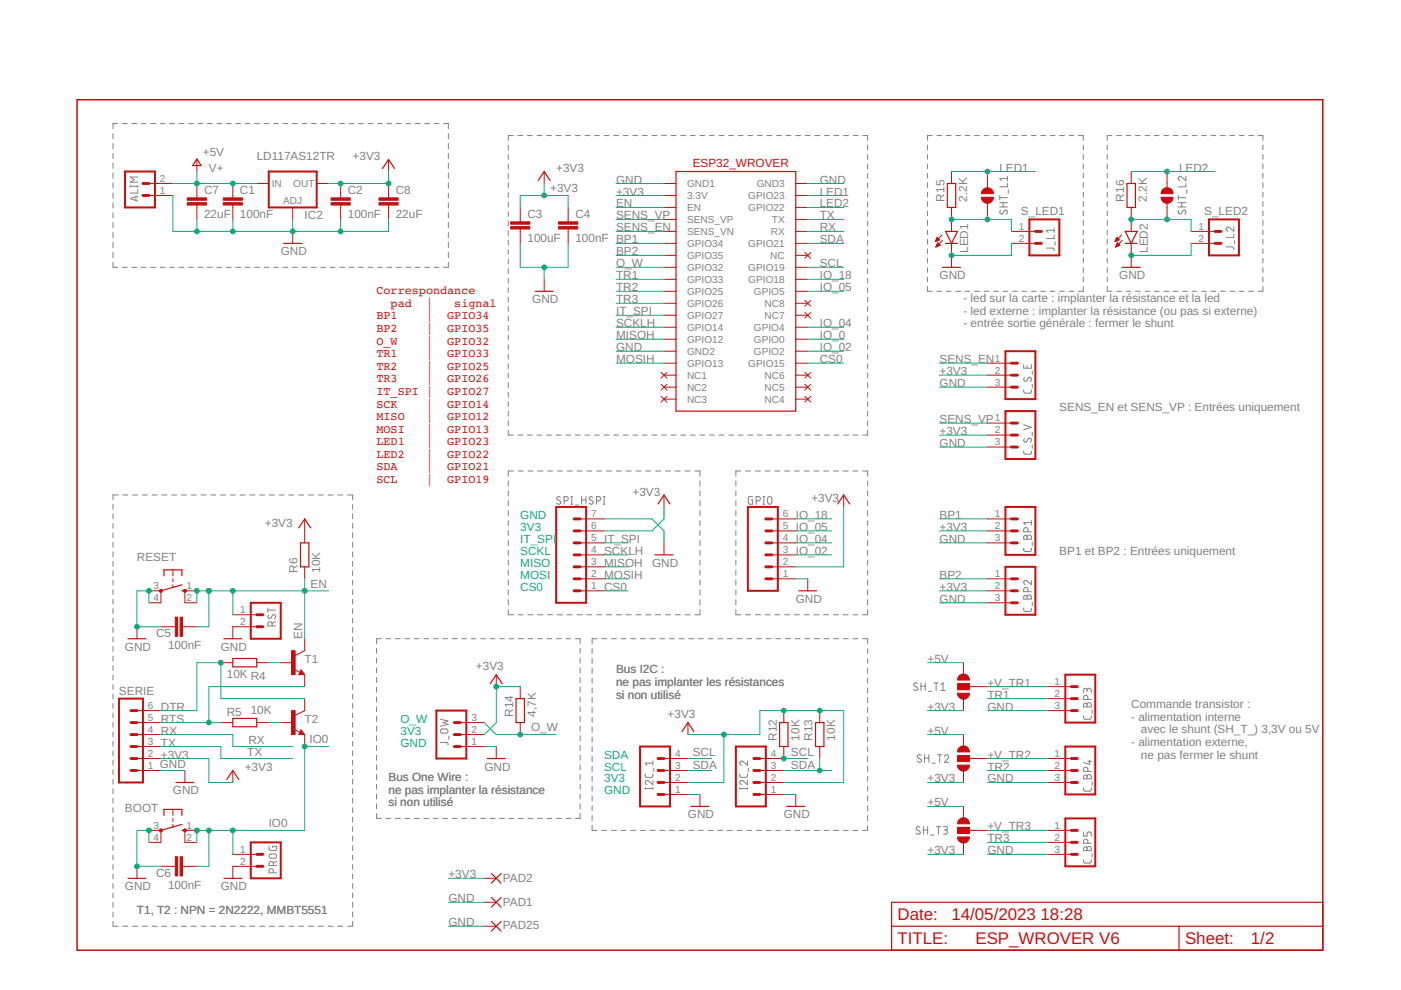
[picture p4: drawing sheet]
<svg xmlns="http://www.w3.org/2000/svg" width="297mm" height="210mm" viewBox="0 0 297 210" stroke-linecap="round" stroke-linejoin="round" font-family="sans-serif">
<g fill="none" stroke="#808080" stroke-width=".21">
<path d="M24 28.3v1.1M24 30.4v1.1M24 32.5v1.1M24 34.6v1.1M24 36.7v1.1M24 38.8v1.1M25 26.2h-1v1.1M26 26.2h1M27.6 39.5h1.6M27.6 39.3v.4M28 26.2h1M29.2 39.3v.4"/>
<path d="M29.2 37.5h-1.6l.9 .6-.9 .5h1.6M30 26.2h1M32 26.2h1M34 26.2h1M36 26.2h1M38 26.2h1M40 26.2h1M42 26.2h1M44 26.2h1M46 26.2h1M48 26.2h1M50 26.2h1"/>
<path d="M52 26.2h1M54 26.2h1M56 26.2h1M58 26.2h1M60 26.2h1M62 26.2h1M64 26.2h1M66 26.2h1M68 26.2h1M70 26.2h1M72 26.2h1M74 26.2h1"/>
<path d="M76 26.2h1M78 26.2h1M80.1 26.2h.9M82 26.2h1.1M84.1 26.2h.9M86.1 26.2h1M88.1 26.2h1M90.1 26.2h1M92.1 26.2h1M94.1 26.2h1v1.1M95.1 28.3v1.1M95.1 30.4v1.1"/>
<path d="M95.1 32.5v1.1M95.1 34.6v1.1M95.1 36.7v1.1M95.1 38.8v1.1M107.8 30.8v1M107.8 32.8v1M107.8 34.8v1M107.8 36.8v1M107.8 38.8v1.1M108.8 28.7h-1v1.1M109.8 28.7h1M111.8 28.7h1.1"/>
<path d="M113.9 28.7h1M115.9 28.7h1M117.9 28.7h1.1M120 28.7h1M122 28.7h1M124 28.7h1.1M126 28.7h1.1M128.1 28.7h1M130.1 28.7h1M132.1 28.7h1.1M134.2 28.7h1M136.2 28.7h1"/>
<path d="M138.2 28.7h1.1M140.3 28.7h1M142.3 28.7h1M144.3 28.7h1.1M146.4 28.7h1M148.4 28.7h1M150.4 28.7h1M152.5 28.7h1M154.5 28.7h1M156.5 28.7h1M158.6 28.7h1M160.6 28.7h1"/>
<path d="M162.6 28.7h1M164.6 28.7h1.1M166.7 28.7h1M168.7 28.7h1M170.7 28.7h1.1M172.8 28.7h1M174.8 28.7h1M176.8 28.7h1.1M178.9 28.7h1M180.9 28.7h1M182.9 28.7h1.1v1.1M184 30.8v1"/>
<path d="M184 32.8v1M184 34.8v1M184 36.8v1M184 38.8v1.1M196.7 30.8v.9M196.7 32.8v1M196.7 34.8v1M196.7 36.8v1M196.7 38.8v1M197.7 28.7h-1v1.1M198.6 28.7h1.1M200.7 28.7h1"/>
<path d="M202.6 28.7h1.1M204.7 28.7h1M206.7 28.7h1M208.7 28.7h1M210.7 28.7h1M212.7 28.7h1M213.6 38.9v.7h-1.6M213.6 37.4v.9M213.6 37.8h-1.6l.3 .5M214.7 28.7h1M216.7 28.7h1M218.7 28.7h1"/>
<path d="M220.7 28.7h1M222.7 28.7h1M224.7 28.7h1M226.7 28.7h1M228.7 28.7h1v1.1M229.7 30.8v.9M229.7 32.8v1M229.7 34.8v1M229.7 36.8v1M229.7 38.8v1M234.8 30.8v.9M234.8 32.8v1"/>
<path d="M234.8 34.8v1M234.8 36.8v1M234.8 38.8v1M235.8 28.7h-1v1.1M236.7 28.7h1M238.8 28.7h1M240.7 28.7h1M242.8 28.7h1M244.8 28.7h.9M246.8 28.7h1M248.8 28.7h1M250.8 28.7h1"/>
<path d="M251.4 37.4v.9l-.9-.8a.45 .45 0 0 0-.7 .2 .45 .45 0 0 0 .4 .6M251.4 38.9v.7h-1.6M252.8 28.7h1M254.8 28.7h1M256.8 28.7h1M258.8 28.7h1M260.8 28.7h1M262.8 28.7h1M264.8 28.7h1M266.8 28.7h1v1.1M267.8 30.8v.9M267.8 32.8v1"/>
<path d="M267.8 34.8v1M267.8 36.8v1M267.8 38.8v1M24 40.9v1.1M24 43v1.1M24 45.1v1.1M24 47.2v1.1M24 49.3v1.1M24 51.4v1.1M24 53.5v1.1M24 55.6v1.1h1M26 56.7h1"/>
<path d="M28 56.7h1M28.8 41.7v.8M29.2 41.6l-1.6 .5 1.6 .6M29.2 40.2v.7h-1.6M30 56.7h1M32 56.7h1M34 56.7h1M36 56.7h1M38 56.7h1M40 56.7h1M42 56.7h1M44 56.7h1"/>
<path d="M46 56.7h1M48 56.7h1M50 56.7h1M52 56.7h1M54 56.7h1M56 56.7h1M58 56.7h1M60 56.7h1M62 56.7h1M64 56.7h1M66 56.7h1M68 56.7h1"/>
<path d="M70 56.7h1M72 56.7h1M74 56.7h1M76 56.7h1M78 56.7h1M80.1 56.7h.9M82 56.7h1.1M84.1 56.7h.9M86.1 56.7h1M88.1 56.7h1M90.1 56.7h1M92.1 56.7h1"/>
<path d="M95.1 40.9v1.1M95.1 43v1.1M95.1 45.1v1.1M95.1 47.2v1.1M95.1 49.3v1.1M95.1 51.4v1.1M95.1 53.5v1.1M95.1 55.6v1.1h-1M107.8 40.9v1M107.8 42.9v1M107.8 44.9v1M107.8 46.9v1"/>
<path d="M107.8 48.9v1M107.8 50.9v1M107.8 52.9v1.1M107.8 54.9v1.1M107.8 57v1M107.8 59v1M184 40.9v1M184 42.9v1M184 44.9v1M184 46.9v1M184 48.9v1M184 50.9v1"/>
<path d="M184 52.9v1.1M184 54.9v1.1M184 57v1M184 59v1M196.7 40.8v1M196.7 42.8v1M196.7 44.8v1M196.7 46.8v1M196.7 48.8v1M196.7 50.8v1M196.7 52.8v1M196.7 54.8v1"/>
<path d="M196.7 56.8v1M196.7 58.8v1M212 43.9h1.6M212 43h1.6M212 41.9h1.6M212 41.5v.9M212.1 44.6l-.1 .2a.37 .37 0 0 0 .1 .5 .37 .37 0 0 0 .5-.1l.3-.5a.38 .38 0 0 1 .5-.1 .38 .38 0 0 1 .2 .5l-.2 .3M212.7 43v.9M213.8 40.3v.7M221.9 52.6h1.4l.2 .2v.3M223.5 48.4v.9M223.5 49.9v.7h-1.6"/>
<path d="M223.5 48.8h-1.6l.3 .5M223.7 51.2v.8M229.7 40.8v1M229.7 42.8v1M229.7 44.8v1M229.7 46.8v1M229.7 48.8v1M229.7 50.8v1M229.7 52.8v1M229.7 54.8v1M229.7 56.8v1M229.7 58.8v1"/>
<path d="M234.8 40.8v1M234.8 42.8v1M234.8 44.8v1M234.8 46.8v1M234.8 48.8v1M234.8 50.8v1M234.8 52.8v1M234.8 54.8v1M234.8 56.8v1M234.8 58.8v1M249.8 43.9h1.6M249.8 43h1.6"/>
<path d="M249.8 41.9h1.6M249.8 41.5v.9M249.9 44.6v.2a.37 .37 0 0 0 .1 .5 .37 .37 0 0 0 .5-.1l.3-.5a.38 .38 0 0 1 .5-.1 .38 .38 0 0 1 .1 .5l-.2 .3M250.5 43v.9M251.6 40.3v.7M260 52.3l1.4 .1 .2 .5M261.6 48.1v.9l-.9-.7a.45 .45 0 0 0-.7 .1 .45 .45 0 0 0 .3 .6M261.6 49.6v.7h-1.6M261.8 51v.7M267.8 40.8v1M267.8 42.8v1M267.8 44.8v1"/>
<path d="M267.8 46.8v1M267.8 48.8v1M267.8 50.8v1M267.8 52.8v1M267.8 54.8v1M267.8 56.8v1M267.8 58.8v1M107.8 61v1M107.8 63v1M107.8 65v1M107.8 67.1v1M107.8 69.1v1"/>
<path d="M107.8 71.1v1M107.8 73.1v1M107.8 75.1v1M107.8 77.1v1M107.8 79.1v1.1M184 61v1M184 63v1M184 65v1M184 67.1v1M184 69.1v1M184 71.1v1M184 73.1v1"/>
<path d="M184 75.1v1M184 77.1v1M184 79.1v1.1M196.7 60.8v1h1M198.6 61.8h1.1M200.7 61.8h1M202.6 61.8h1.1M204.7 61.8h1M206.7 61.8h1M208.7 61.8h1M210.7 61.8h1M212.7 61.8h1"/>
<path d="M214.7 61.8h1M216.7 61.8h1M217 77.3v.8h1.7v-.8M217.8 77.5v.6M218.7 61.8h1M218.9 78.7v.7M220.7 61.8h1M222.7 61.8h1M224.7 61.8h1M226.7 61.8h1M229.7 60.8v1h-1M234.8 60.8v1h1"/>
<path d="M236.7 61.8h1M238.8 61.8h1M240.7 61.8h1M242.8 61.8h1M244.8 61.8h.9M246.8 61.8h1M248.8 61.8h1M250.8 61.8h1M252.8 61.8h1M254.8 61.8h1M256.8 61.8h1M258.8 61.8h1"/>
<path d="M260.8 61.8h1M262.8 61.8h1M264.8 61.8h1M267.8 60.8v1h-1M107.8 81.2v1M107.8 83.2v1M107.8 85.2v1M107.8 87.2v1M107.8 89.2v1M107.8 91.2v1h1M108.9 99.9h-1.1v1.1M109.8 92.2h1"/>
<path d="M109.9 99.9h1M111.8 92.2h1.1M111.9 99.9h1.1M113.9 92.2h1M114 99.9h1.1M115.9 92.2h1M116.1 99.9h1.1M117.9 92.2h1.1M118.2 99.9h1.1M120 92.2h1M120.2 99.9h1.1M122 92.2h1"/>
<path d="M122.3 99.9h1.1M124 92.2h1.1M124.4 99.9h1.1M126 92.2h1.1M126.5 99.9h1.1M128.1 92.2h1M128.6 99.9h1.1M130.1 92.2h1M130.7 99.9h1M132.1 92.2h1.1M132.8 99.9h1M134.2 92.2h1"/>
<path d="M134.8 99.9h1.1M136.2 92.2h1M136.9 99.9h1.1M138.2 92.2h1.1M139 99.9h1.1M140.3 92.2h1M141.1 99.9h1.1M142.3 92.2h1M143.2 99.9h1M144.3 92.2h1.1M145.2 99.9h1.1M146.4 92.2h1"/>
<path d="M147.3 99.9h1.1v1.1M148.4 92.2h1M150.4 92.2h1M152.5 92.2h1M154.5 92.2h1M156.5 92.2h1M157.1 99.9h-1.1v1.1M158.1 99.9h1.1M158.6 92.2h1M160.1 99.9h1.1M160.6 92.2h1M162.2 99.9h1.1"/>
<path d="M162.6 92.2h1M164.3 99.9h1.1M164.6 92.2h1.1M166.3 99.9h1.1M166.7 92.2h1M168.4 99.9h1.1M168.7 92.2h1M170.5 99.9h1.1M170.7 92.2h1.1M172.6 99.9h1M172.8 92.2h1M174.6 99.9h1.1"/>
<path d="M174.8 92.2h1M176.7 99.9h1.1M176.8 92.2h1.1M178.8 99.9h1M178.9 92.2h1M180.8 99.9h1.1M180.9 92.2h1M182.9 99.9h1.1v1.1M184 81.2v1M184 83.2v1M184 85.2v1M184 87.2v1"/>
<path d="M184 89.2v1M184 91.2v1h-1.1M217 95.6l.1 .5 .3 .2h1.1l.2-.2v-.5M217 82.7l.1 .5 .3 .2h1.1l.2-.2v-.5M217 90l1.7 .6-1.7 .5M217.2 93l-.1 .2a.38 .38 0 0 0 .1 .5 .38 .38 0 0 0 .5-.1l.3-.5a.44 .44 0 0 1 .7 0 .44 .44 0 0 1-.3 .7M217.2 80.1l-.2 .4 .4 .3h.2l.4-.6a.41 .41 0 0 1 .6-.1 .41 .41 0 0 1 0 .6l-.2 .2M218.9 81.4v.7M218.9 91.6v.8M218.9 94.3v.8M24 107v1M24 109v1"/>
<path d="M24 111v1M24 113v1M24 115v1M24 117v1M24 119v1M25 104.9h-1v1.1M26 104.9h1.1M28.1 104.9h1.1M30.2 104.9h1M32.2 104.9h1.1M34.3 104.9h1.1M36.4 104.9h1.1"/>
<path d="M38.5 104.9h1M40.5 104.9h1.1M42.6 104.9h1.1M44.7 104.9h1M46.8 104.9h1M48.8 104.9h1.1M50.9 104.9h1.1M53 104.9h1M55 104.9h1.1M57.1 104.9h1.1M59.2 104.9h1M61.3 104.9h1"/>
<path d="M63.3 104.9h1.1M65.4 104.9h1.1M67.5 104.9h1M69.5 104.9h1.1M71.6 104.9h1.1M73.7 104.9h1.1v1.1M74.8 107v1M74.8 109v1M74.8 111v1M74.8 113v1M74.8 115v1M74.8 117v1"/>
<path d="M74.8 119v1M107.8 102v1.1M107.8 104.1v1.1M107.8 106.2v1.1M107.8 108.3v1.1M107.8 110.4v1.1M107.8 112.5v1.1M107.8 114.6v1.1M107.8 116.6v1.2M107.8 118.8v1M118.8 105.4l-.5-.1-.3 .3 .1 .3 .6 .3a.37 .37 0 0 1 .1 .5 .37 .37 0 0 1-.5 .2l-.3-.2M119.6 106.2h.4a.46 .46 0 0 0 .5-.5 .46 .46 0 0 0-.5-.4h-.4v1.6"/>
<path d="M121 106.9h.4M121 105.3h.4M121.2 105.3v1.6M121.9 107.1h.8M123.3 106h.9M123.3 105.3v1.6M124.2 105.3v1.6M125.7 105.4l-.2-.1a.38 .38 0 0 0-.5 .1 .38 .38 0 0 0 .1 .6l.5 .2a.41 .41 0 0 1 0 .7 .41 .41 0 0 1-.6-.1l-.1-.1M126.5 106.2h.4a.46 .46 0 0 0 .5-.5 .46 .46 0 0 0-.5-.4h-.4v1.6M127.9 106.9h.4M127.9 105.3h.4M128.1 105.3v1.6"/>
<path d="M148.4 102v1.1M148.4 104.1v1.1M148.4 106.2v1.1M148.4 108.3v1.1M148.4 110.4v1.1M148.4 112.5v1.1M148.4 114.6v1.1M148.4 116.6v1.2M148.4 118.8v1M156 102v1.1M156 104.1v1.1M156 106.2v1.1"/>
<path d="M156 108.3v1.1M156 110.4v1.1M156 112.5v1.1M156 114.6v1.1M156 116.6v1.2M156 118.8v1M159.5 105.3h-.6l-.2 .2-.1 1.1 .3 .3h.6v-.9h-.2M160.3 106.2h.5a.46 .46 0 0 0 .4-.5 .46 .46 0 0 0-.4-.4h-.5v1.6M161.8 106.9h.3M161.8 105.3h.3M161.9 105.3v1.6M162.9 105.4l.3-.1 .3 .1 .2 1a.46 .46 0 0 1-.5 .5 .46 .46 0 0 1-.4-.5z"/>
<path d="M184 102v1.1M184 104.1v1.1M184 106.2v1.1M184 108.3v1.1M184 110.4v1.1M184 112.5v1.1M184 114.6v1.1M184 116.6v1.2M184 118.8v1M217 116.2l.1 .5 .3 .2h1.1l.2-.2v-.5M217.1 113.6l.5-.1 .2 .4a.46 .46 0 0 1 .4-.5 .46 .46 0 0 1 .5 .5v.4h-1.7zM217.8 113.9v.4"/>
<path d="M218 112.8v-.5a.46 .46 0 0 0-.5-.5 .46 .46 0 0 0-.5 .5v.5h1.7M218.7 110.4v.9M218.7 110.8h-1.7l.4 .5M218.9 115v.7M24 121v1M24 123v1M24 125.1v.9M24 127.1v1M24 129.1v1M24 131.1v1M24 133.1v1M24 135.1v1"/>
<path d="M24 137.1v1M24 139.1v1M56.8 128.9v.9M56.8 129.3h1.6M56.9 130.4l-.1 .2a.37 .37 0 0 0 .2 .5 .37 .37 0 0 0 .5-.1l.2-.5a.38 .38 0 0 1 .6-.1 .38 .38 0 0 1 .1 .5l-.2 .3M57.7 132.7v-.4a.46 .46 0 0 0-.5-.5 .46 .46 0 0 0-.4 .5v.4h1.6M58.4 131.8l-.7 .4M74.8 121v1M74.8 123v1M74.8 125.1v.9M74.8 127.1v1M74.8 129.1v1"/>
<path d="M74.8 131.1v1M74.8 133.1v1M74.8 135.1v1M74.8 137.1v1M74.8 139.1v1M79.8 137.5v1M79.8 139.6v1M80.8 135.4h-1v1.1M81.8 135.4h1M83.8 135.4h1.1M85.9 135.4h1M87.9 135.4h1"/>
<path d="M89.9 135.4h1M91.9 135.4h1M93.9 135.4h1M95.9 135.4h1M97.9 135.4h1M99.9 135.4h1M101.9 135.4h1M103.9 135.4h1M105.9 135.4h1M107.8 120.9v1.1M107.8 123v1.1M107.8 125.1v1.1"/>
<path d="M107.8 127.1v1.1M107.8 129.2v1.1h1.1M107.9 135.4h1M109.9 130.3h1M109.9 135.4h1.1M111.9 130.3h1.1M112 135.4h1M114 135.4h1M114 130.3h1.1M116 135.4h1M116.1 130.3h1.1M118 135.4h1"/>
<path d="M118.2 130.3h1.1M120 135.4h1M120.2 130.3h1.1M122 135.4h1v1.1M122.3 130.3h1.1M123 137.5v1M123 139.6v1M124.4 130.3h1.1M125.5 137.5v1.1M125.5 139.6v1.1M126.5 130.3h1.1M126.6 135.4h-1.1v1.1"/>
<path d="M127.6 135.4h1.1M128.6 130.3h1.1M129.6 135.4h1.1M130.7 130.3h1M131.7 135.4h1M132.8 130.3h1M133.7 135.4h1.1M134.8 130.3h1.1M135.8 135.4h1M136.9 130.3h1.1M137.8 135.4h1.1M139 130.3h1.1"/>
<path d="M139.9 135.4h1M141.1 130.3h1.1M141.9 135.4h1.1M143.2 130.3h1M144 135.4h1M145.2 130.3h1.1M146 135.4h1.1M148.1 135.4h1M148.4 120.9v1.1M148.4 123v1.1M148.4 125.1v1.1M148.4 127.1v1.1"/>
<path d="M148.4 129.2v1.1h-1.1M150.1 135.4h1.1M152.2 135.4h1M154.2 135.4h1.1M156 129.2v1.1h1.1M156 120.9v1.1M156 123v1.1M156 125.1v1.1M156 127.1v1.1M156.3 135.4h1M158.1 130.3h1.1M158.3 135.4h1.1"/>
<path d="M160.1 130.3h1.1M160.4 135.4h1M162.2 130.3h1.1M162.4 135.4h1.1M164.3 130.3h1.1M164.5 135.4h1M166.3 130.3h1.1M166.5 135.4h1.1M168.4 130.3h1.1M168.6 135.4h1M170.5 130.3h1.1M170.6 135.4h1.1"/>
<path d="M172.6 130.3h1M172.7 135.4h1M174.6 130.3h1.1M174.7 135.4h1.1M176.7 130.3h1.1M176.8 135.4h1M178.8 130.3h1M178.8 135.4h1.1M180.8 130.3h1.1M180.9 135.4h1M182.9 135.4h1.1v1.1M184 129.2v1.1h-1.1"/>
<path d="M184 120.9v1.1M184 123v1.1M184 125.1v1.1M184 127.1v1.1M184 137.5v1.1M184 139.6v1.1M217 128.9l.1 .5 .3 .2h1.1l.2-.2v-.5M217.1 126.3l.5-.1 .2 .4a.46 .46 0 0 1 .4-.5 .46 .46 0 0 1 .5 .5v.4h-1.7zM217.8 126.6v.4M218 125.5v-.5a.46 .46 0 0 0-.5-.5 .46 .46 0 0 0-.5 .5v.5h1.7M218.7 123.1v.9l-.9-.8a.44 .44 0 0 0-.7 .1 .44 .44 0 0 0 .3 .7M218.9 127.7v.7"/>
<path d="M24 141.1v1M24 143.1v1M24 145.1v1.1M24 147.2v1M24 149.2v1M24 151.2v1M24 153.2v1M24 155.2v1M24 157.2v1M24 159.2v1M74.8 141.1v1M74.8 143.1v1"/>
<path d="M74.8 145.1v1.1M74.8 147.2v1M74.8 149.2v1M74.8 151.2v1M74.8 153.2v1M74.8 155.2v1M74.8 157.2v1M74.8 159.2v1M79.8 141.6v1.1M79.8 143.7v1M79.8 145.7v1.1M79.8 147.8v1"/>
<path d="M79.8 149.8v1.1M79.8 151.9v1.1M79.8 153.9v1.1M79.8 156v1.1M79.8 158.1v1M93.4 157.4h1.4l.2 .2v.4M93.4 152.5l1.6 .4-1.1 .3 1.1 .4-1.6 .4M93.5 154.7l1.1-.1a.44 .44 0 0 1 .4 .4 .44 .44 0 0 1-.4 .4l-1.1-.1-.1-.3zM95.2 156.1v.7M123 141.6v1.1M123 143.7v1M123 145.7v1.1"/>
<path d="M123 147.8v1M123 149.8v1.1M123 151.9v1.1M123 153.9v1.1M123 156v1.1M123 158.1v1M125.5 141.7v1M125.5 143.8v1M125.5 145.8v1.1M125.5 147.9v1.1M125.5 150v1.1M125.5 152.1v1.1"/>
<path d="M125.5 154.2v1.1M125.5 156.3v1M125.5 158.3v1.1M184 141.7v1M184 143.8v1M184 145.8v1.1M184 147.9v1.1M184 150v1.1M184 152.1v1.1M184 154.2v1.1M184 156.3v1M184 158.3v1.1"/>
<path d="M194.5 144.9a.42 .42 0 0 0-.6-.1 .42 .42 0 0 0-.1 .6l.6 .3a.4 .4 0 0 1 .1 .7 .4 .4 0 0 1-.6-.1l-.2-.1M195.3 144.8v1.6M195.3 145.5h.9M196.2 144.8v1.6M196.8 146.6h.7M198 144.8h.9M198.5 144.8v1.6M199.5 145.1l.4-.3v1.6M199.5 146.4h.9M229.7 151.8l.1 .5 .3 .2h1l.3-.2v-.5M229.8 149.2l.5-.1 .2 .3a.46 .46 0 0 1 .4-.4 .46 .46 0 0 1 .5 .4v.5h-1.7zM230.5 146.4a.46 .46 0 0 1 .4-.5 .46 .46 0 0 1 .5 .5v.4"/>
<path d="M230.5 146.6v-.3a.36 .36 0 0 0-.4-.4 .36 .36 0 0 0-.4 .4v.5M230.5 149.4v.5M230.7 148.3v-.5a.46 .46 0 0 0-.5-.4 .46 .46 0 0 0-.5 .4v.5h1.7M231.5 150.5v.8M24 161.2v1M24 163.2v1M24 165.2v1M24 167.2v1.1M24 169.2v1.1M24 171.3v1M24 173.3v1M24 175.3v1"/>
<path d="M24 177.3v1M24 179.3v1M57 179.5v.5l.3 .3h1l.4-.2v-.6h-.9v.2M74.8 161.2v1M74.8 163.2v1M74.8 165.2v1M74.8 167.2v1.1M74.8 169.2v1.1M74.8 171.3v1M74.8 173.3v1M74.8 175.3v1M74.8 177.3v1"/>
<path d="M74.8 179.3v1M79.8 160.1v1.1M79.8 162.2v1M79.8 164.2v1.1M79.8 166.3v1M79.8 168.4v1M79.8 170.4v1.1M79.8 172.5v1h1M81.8 173.5h1M83.8 173.5h1.1M85.9 173.5h1M87.9 173.5h1"/>
<path d="M89.9 173.5h1M91.9 173.5h1M93.9 173.5h1M95.9 173.5h1M97.9 173.5h1M99.9 173.5h1M101.9 173.5h1M103.9 173.5h1M105.9 173.5h1M107.9 173.5h1M109.9 173.5h1.1M112 173.5h1"/>
<path d="M114 173.5h1M116 173.5h1M118 173.5h1M120 173.5h1M123 160.1v1.1M123 162.2v1M123 164.2v1.1M123 166.3v1M123 168.4v1M123 170.4v1.1M123 172.5v1h-1M125.5 160.4v1.1"/>
<path d="M125.5 162.5v1.1M125.5 164.6v1.1M125.5 166.7v1M125.5 168.7v1.1M125.5 170.8v1.1M125.5 172.9v1.1M125.5 175v1.1h1.1M127.6 176.1h1.1M129.6 176.1h1.1M131.7 176.1h1M133.7 176.1h1.1M135.8 176.1h1"/>
<path d="M136.8 164.1v.5l.4 .2 1.1-.1 .1-.6M136.8 167.2h1.6M136.8 167v.3M137.8 176.1h1.1M138.4 165.5v.9l-.9-.8a.44 .44 0 0 0-.7 .1 .44 .44 0 0 0 .4 .7M138.4 161.4v.9M138.4 167v.3M138.4 161.8h-1.6l.4 .5M138.6 162.9v.7M139.9 176.1h1M141.9 176.1h1.1M144 176.1h1"/>
<path d="M146 176.1h1.1M148.1 176.1h1M150.1 176.1h1.1M152.2 176.1h1M154.2 176.1h1.1M156.3 176.1h1M156.9 164.1v.5l.3 .2h1.1l.2-.2v-.5M156.9 167.2h1.6M156.9 167v.3M158.3 176.1h1.1M158.5 165.5v.9l-.9-.8a.44 .44 0 0 0-.7 .1 .44 .44 0 0 0 .3 .7M158.5 161.4v.9l-.9-.8a.44 .44 0 0 0-.7 .1 .44 .44 0 0 0 .3 .7"/>
<path d="M158.5 167v.3M158.7 162.9v.7M160.4 176.1h1M162.4 176.1h1.1M164.5 176.1h1M166.5 176.1h1.1M168.6 176.1h1M170.6 176.1h1.1M172.7 176.1h1M174.7 176.1h1.1M176.8 176.1h1M178.8 176.1h1.1"/>
<path d="M180.9 176.1h1M184 160.4v1.1M184 162.5v1.1M184 164.6v1.1M184 166.7v1M184 168.7v1.1M184 170.8v1.1M184 172.9v1.1M184 175v1.1h-1.1M195 175.4a.42 .42 0 0 0-.5-.1 .42 .42 0 0 0-.2 .6l.6 .3a.41 .41 0 0 1 .1 .6 .41 .41 0 0 1-.6 0l-.2-.1M195.3 160.1a.42 .42 0 0 0-.6-.1 .42 .42 0 0 0-.1 .6l.6 .4a.4 .4 0 0 1 0 .6 .4 .4 0 0 1-.6-.1l-.1-.1M195.8 175.3v1.6"/>
<path d="M195.8 176h.9M196 160v1.6M196 160.7h.9M196.7 175.3v1.6M196.9 160v1.6M197.3 177.1h.7M197.6 161.8h.7M198.5 175.3h.9M198.8 160h.9M199 175.3v1.6M199.2 160v1.6M200 175.3h.5a.36 .36 0 0 1 .4 .3 .36 .36 0 0 1-.4 .4h-.3"/>
<path d="M200.3 160.4a.44 .44 0 0 1 .6-.4 .44 .44 0 0 1 .1 .7l-.7 .9h.8M200.4 176a.44 .44 0 0 1 .5 .4 .44 .44 0 0 1-.5 .5h-.4M229.7 167l.1 .5 .3 .2h1l.3-.2v-.5M229.7 176.4v.9h.8v-.5a.46 .46 0 0 1 .4-.4 .46 .46 0 0 1 .5 .4v.5M229.8 164.4l.5-.1 .2 .4a.46 .46 0 0 1 .4-.5 .46 .46 0 0 1 .5 .5v.4h-1.7zM229.8 179.6h.5l.2 .3a.46 .46 0 0 1 .4-.4 .46 .46 0 0 1 .5 .4v.5h-1.7zM230.5 164.7v.4M230.5 179.9v.5M230.7 163.6v-.5a.46 .46 0 0 0-.5-.5 .46 .46 0 0 0-.5 .5v.5h1.7M230.7 178.8v-.5a.46 .46 0 0 0-.5-.4 .46 .46 0 0 0-.5 .4v.5h1.7M230.7 161.4h.7M231 161.2v.9l-1.3-.4"/>
<path d="M231.5 165.8v.7M24 181.3v1M24 183.3v1M24 185.3v1M24 187.3v1M24 189.4v1M24 191.3v1.1M24 193.4v1M24 195.4v1h1M26 196.4h1.1M28.1 196.4h1.1M30.2 196.4h1"/>
<path d="M32.2 196.4h1.1M34.3 196.4h1.1M36.4 196.4h1.1M38.5 196.4h1M40.5 196.4h1.1M42.6 196.4h1.1M44.7 196.4h1M46.8 196.4h1M48.8 196.4h1.1M50.9 196.4h1.1M53 196.4h1M55 196.4h1.1"/>
<path d="M57.1 196.4h1.1M57.2 181.2l1-.1a.46 .46 0 0 1 .5 .4 .46 .46 0 0 1-.5 .5l-.9-.1-.3-.4zM58 185.1v-.5a.46 .46 0 0 0-.5-.4 .46 .46 0 0 0-.5 .4v.5h1.7M58 183.5v-.4a.46 .46 0 0 0-.5-.5 .46 .46 0 0 0-.5 .5v.4h1.7M58.7 182.6l-.7 .4M59.2 196.4h1M61.3 196.4h1M63.3 196.4h1.1M65.4 196.4h1.1M67.5 196.4h1M69.5 196.4h1.1M71.6 196.4h1.1"/>
<path d="M74.8 181.3v1M74.8 183.3v1M74.8 185.3v1M74.8 187.3v1M74.8 189.4v1M74.8 191.3v1.1M74.8 193.4v1M74.8 195.4v1h-1.1M229.7 182.3l.1 .5 .3 .2h1l.3-.2v-.5M231.5 181v.7"/>
</g>
<g fill="none" stroke="#c90d0c" stroke-width=".21">
<path d="M31.6 38.9h5.1M41.7 33.8v2.6M41.7 38.9v3.1M49.4 38.9v3.1M54.4 38.9h2.6M67.1 38.9h2.6M72.2 38.9v3.1M82.4 33.8v2.6M82.4 38.9v3.1M115.4 36.4v2.5M140.8 38.9h2.5M168.7 38.9h2.6"/>
<path d="M201.7 36.4v2.5M209.4 36.4v3.4M239.8 36.4v2.5M247.4 36.4v3.4M31.6 41.4h5.1M41.7 43.5v3M49.4 43.5v3M62.1 44v2.5M62.1 49.1v2.5M72.2 43.5v3M82.4 43.5v3M110.3 44v3"/>
<path d="M110.3 48.6v3M115.4 59.2v2.6M120.5 44v3M120.5 48.6v3M140.8 59.2h2.5M140.8 56.7h2.5M140.8 54.1h2.5M140.8 51.6h2.5M140.8 49.1h2.5M140.8 46.5h2.5M140.8 44h2.5M140.8 41.4h2.5"/>
<path d="M168.7 59.2h2.6M168.7 56.7h2.6M168.7 54.1h2.6M168.7 51.6h2.6M168.7 49.1h2.6M168.7 46.5h2.6M168.7 44h2.6M168.7 41.4h2.6M170.6 53.6l1.3 1.2M171.9 53.6l-1.3 1.2M198.4 51.1h.1M198.4 51h.4"/>
<path d="M198.4 50.9h.7M198.4 52.3h.1M198.5 50.8h.6M198.5 52.2h.3M198.5 50.7h.5M198.5 52.1h.6M198.6 50.5h.3M198.6 52h.7M198.6 50.4h.2M198.6 51.9h.6M198.7 50.3l.5 .5-.9 .4zM198.7 51.8h.4"/>
<path d="M198.8 51.6h.2M198.8 51.5h.1M199.3 52l-.5-.5-.4 .9M199.3 52l-.9 .4M199.7 49.8l-1.4 1.4M199.8 51l-1.4 1.4M201.7 44v5.1M201.7 51.6v5.1M209.4 43.1v3.4M214.4 51.6h5.1M214.4 49.1h5.1M236.4 51.1h.2"/>
<path d="M236.5 51h.4M236.5 50.9h.7M236.5 52.3h.1M236.6 52.2h.3M236.6 50.8h.6M236.6 50.7h.5M236.6 52.1h.5M236.7 50.5h.3M236.7 52h.7M236.7 50.4h.2M236.7 51.9h.6M236.8 51.8h.4"/>
<path d="M236.8 50.3l.5 .5-.9 .4zM236.9 51.6h.1M236.9 51.5h.1M237.4 52l-.5-.5-.4 .9M237.4 52l-.9 .4M237.8 49.8l-1.4 1.4M237.9 51l-1.4 1.4M239.8 44v5.1M239.8 51.6v5.1M247.4 43.1v3.4M252.5 51.6h5.1M252.5 49.1h5.1"/>
<path d="M140.2 79l1.2 1.2M140.8 79.5h2.5M140.8 77h2.5M140.8 71.9h2.5M140.8 69.4h2.5M140.8 66.8h2.5M140.8 64.3h2.5M140.8 61.8h2.5M140.8 74.5h2.5M141.4 79l-1.2 1.2M168.7 79.5h2.6M168.7 77h2.6"/>
<path d="M168.7 71.9h2.6M168.7 69.4h2.6M168.7 66.8h2.6M168.7 64.3h2.6M168.7 61.8h2.6M168.7 74.5h2.6M170.6 79l1.3 1.2M170.6 66.3l1.3 1.2M170.6 63.7l1.3 1.2M171.9 79l-1.3 1.2M171.9 66.3l-1.3 1.2M171.9 63.7l-1.3 1.2"/>
<path d="M209.4 79.5h5M209.4 77h5M140.2 84l1.2 1.2M140.2 81.5l1.2 1.2M140.8 84.6h2.5M140.8 82.1h2.5M141.4 84l-1.2 1.2M141.4 81.5l-1.2 1.2M168.7 84.6h2.6M168.7 82.1h2.6M170.6 84l1.3 1.2M170.6 81.5l1.3 1.2"/>
<path d="M171.9 84l-1.3 1.2M171.9 81.5l-1.3 1.2M209.4 82.1h5M209.4 89.7h5M209.4 92.2h5M209.4 94.8h5M64.6 110v5.1M123 117.6h5.1M123 115.1h5.1M123 112.6h5.1M123 110h5.1M140.8 104.9v2.6"/>
<path d="M140.8 115.1v2.5M163.6 117.6h5.1M163.6 115.1h5.1M163.6 112.6h5.1M163.6 110h5.1M178.9 104.9v2.6M209.4 115.1h5M209.4 112.6h5M209.4 110h5M29 132.9v2.5M31.6 125.3h2.5v2.5h-2.5M34.1 132.9h3.1"/>
<path d="M36.7 120.8v1.3M36.7 122.7v.7M36.7 124v.6M38.7 132.9h3M41.7 125.3h-2.5v2.5h2.5M49.4 130.3h5M54.4 132.9h-5v2.5M64.6 135.4v2.6l-2 1M64.6 120.2v2.5M123 125.3h5.1M123 122.7h5.1M123 120.2h5.1"/>
<path d="M163.6 122.7h5.1M163.6 120.2h5.1M171.3 122.7v2.6M209.4 125.3h5M209.4 127.8h5M209.4 122.7h5M29 155.7h5.1M29 153.2h5.1M29 158.3h5.1M29 150.7h5.1M46.8 140.5h2.6M46.8 153.2h2.6"/>
<path d="M54.4 140.5h2.6M54.4 153.2h2.6M59.5 140.5h2.6M59.5 153.2h2.6M62.4 141.9l1.2 .7M62.4 154.6l1.2 .7M63.8 142l.8 1h-1.3zM63.8 154.7l.8 1h-1.3zM64.6 143v2.6M64.6 148.1v2.6l-2 1M64.6 155.7v2.6M97.6 155.7h5.1"/>
<path d="M97.6 153.2h5.1M97.6 158.3h5.1M105.2 143v2.6M105.2 158.3v2.5M110.3 145.6v2.5M110.3 153.2v2.5M145.9 153.2v2.5M166.2 158.3v2.5h-5.1M166.2 150.7v2.5M173.8 150.7v2.5M173.8 158.3v2.5M203 144.9h2.5v1.3h-2.5z"/>
<path d="M204.3 140.5v2.5M204.3 148.1v2.6M204.3 155.7v2.6M205.5 145.6h3.9M222.1 150.7h5M222.1 145.6h5M222.1 148.1h5M29 163.4h5.1M29 160.8h5.1M31.6 176.1h2.5v2.5h-2.5M36.7 171.6v1.3M36.7 173.5v.7"/>
<path d="M36.7 174.8v.6M39.2 163.4v2.5M41.7 176.1h-2.5v2.5h2.5M49.4 163.4v2.5M140.8 168.4h5.1M140.8 165.9h5.1M140.8 163.4h5.1M140.8 160.8h5.1M148.4 168.4v2.6M161.1 168.4h5.1M161.1 165.9h5.1M161.1 163.4h5.1"/>
<path d="M168.7 168.4v2.6M203 160.2h2.5v1.3h-2.5zM203 175.4h2.5v1.3h-2.5zM204.3 163.4v2.5M204.3 171v2.5M204.3 178.6v2.5M205.5 176.1h3.9M205.5 160.8h3.9M222.1 176.1h5M222.1 178.6h5M222.1 165.9h5M222.1 163.4h5"/>
<path d="M222.1 160.8h5M29 183.7v2.5M34.1 183.7h3.1M38.7 183.7h3M49.4 181.1h5M54.4 183.7h-5v2.5M102.7 191.3h2.5M102.7 186.2h2.5M102.7 196.4h2.5M222.1 181.1h5"/>
</g>
<g fill="none" stroke="#c90d0c" stroke-width=".25">
<path d="M41.7 33.7l.9 1.4h-1.7zM81.1 35.7l1.3-1.9 1.3 1.9M114.1 38.3l1.3-1.9 1.2 1.9M143.3 36.4h25.4v50.8h-25.4zM200.9 38.9h1.7v5.1h-1.7zM239 38.9h1.7v5.1h-1.7zM60.2 51.6h3.8M199.8 56.7h3.8M200.5 51.6h2.5M200.5 49.1h2.5l-1.3 2.5zM237.9 56.7h3.8M238.6 51.6h2.5"/>
<path d="M238.6 49.1h2.5l-1.3 2.5zM113.5 61.8h3.8M63.3 111.9l1.3-1.9 1.3 1.9M63.7 115.1h1.8v5.1h-1.8zM138.9 117.6h3.8M139.5 106.8l1.3-1.9 1.2 1.9M177.6 106.8l1.3-1.9 1.2 1.9M27.1 135.4h3.8M34.8 122.1v-1.3h3.8v1.3M38.6 125.3h.6M38.6 124l-4.5 1.3M47.5 135.4h3.8"/>
<path d="M49.4 139.6h5v1.8h-5zM169.4 125.3h3.8M49.4 152.3h5v1.8h-5zM63.8 142.5l.2 .3h-.4l.2-.5 .5 .6h-.7M63.8 155.2l.2 .3h-.4l.2-.5 .5 .6h-.7M103.9 144.9l1.3-1.9 1.3 1.9M109.4 148.1h1.8v5.1h-1.8zM144.6 155.1l1.3-1.9 1.2 1.9M165.3 153.2h1.8v5.1h-1.8zM172.9 153.2h1.8v5.1h-1.8zM34.8 172.9v-1.3h3.8v1.3M37.3 165.9h3.8"/>
<path d="M38.6 176.1h.6M38.6 174.8l-4.5 1.3M48.1 165.3l1.3-1.9 1.2 1.9M103.3 160.8h3.8M146.5 171h3.8M166.8 171h3.8M27.1 186.2h3.8M47.5 186.2h3.8M104.2 190.3l2 2M104.2 185.2l2 2M104.2 195.4l2 2M106.2 190.3l-2 2"/>
<path d="M106.2 185.2l-2 2M106.2 195.4l-2 2M189 191.3h91.5v10.2h-91.5zM189 196.4h91.5M250 196.4v5.1"/>
</g>
<g fill="#c90d0c" stroke="#c90d0c" stroke-width=".21">
<path d="M61.8 138h.8v5h-.8z"/>
<path d="M61.8 150.7h.8v5h-.8z"/>
<path d="M47.3 43h4.1v.5h-4.1z"/>
<path d="M47.3 42h4.1v.5h-4.1z"/>
<path d="M70.2 43h4.1v.5h-4.1z"/>
<path d="M70.2 42h4.1v.5h-4.1z"/>
<path d="M37.2 130.9h.5v4h-.5z"/>
<path d="M38.2 130.9h.5v4h-.5z"/>
<path d="M37.2 181.7h.5v4h-.5z"/>
<path d="M38.2 181.7h.5v4h-.5z"/>
<path d="M39.7 43h4.1v.5h-4.1z"/>
<path d="M39.7 42h4.1v.5h-4.1z"/>
<path d="M80.3 43h4.1v.5h-4.1z"/>
<path d="M80.3 42h4.1v.5h-4.1z"/>
<path d="M108.3 48h4v.6h-4z"/>
<path d="M108.3 47h4v.5h-4z"/>
<path d="M118.4 48h4.1v.6h-4.1z"/>
<path d="M118.4 47h4.1v.5h-4.1z"/>
<path d="M203 144.9h2.5v1.3h-2.5z"/>
<path d="M203 160.2h2.5v1.3h-2.5z"/>
<path d="M203 175.4h2.5v1.3h-2.5z"/>
</g>
<g fill="#c90d0c" stroke="#c90d0c" stroke-width=".21">
<path d="M208.5 40.1a1.27 1.27 0 0 1 1.4-.2 1.27 1.27 0 0 1 .7 1.2h-2.5l.1-.5z" fill-rule="evenodd"/>
<path d="M208.1 41.8h2.5a1.27 1.27 0 0 1-1.2 1.3 1.27 1.27 0 0 1-1.3-1.3z" fill-rule="evenodd"/>
<path d="M246.6 40.1a1.27 1.27 0 0 1 1.4-.2 1.27 1.27 0 0 1 .7 1.2h-2.5z" fill-rule="evenodd"/>
<path d="M246.2 41.8h2.5a1.27 1.27 0 0 1-1.3 1.3 1.27 1.27 0 0 1-1.2-1.3z" fill-rule="evenodd"/>
<path d="M203.4 143.2a1.27 1.27 0 0 1 1.4-.2 1.27 1.27 0 0 1 .7 1.2h-2.5l.1-.5z" fill-rule="evenodd"/>
<path d="M203 147h2.5a1.27 1.27 0 0 1-1.2 1.3 1.27 1.27 0 0 1-1.3-1.3z" fill-rule="evenodd"/>
<path d="M203.4 158.5a1.27 1.27 0 0 1 1.4-.2 1.27 1.27 0 0 1 .7 1.1h-2.5l.1-.4z" fill-rule="evenodd"/>
<path d="M203 162.2h2.5a1.27 1.27 0 0 1-1.2 1.3 1.27 1.27 0 0 1-1.3-1.3z" fill-rule="evenodd"/>
<path d="M203.4 173.7a1.27 1.27 0 0 1 1.4-.2 1.27 1.27 0 0 1 .7 1.2h-2.5l.1-.5z" fill-rule="evenodd"/>
<path d="M203 177.5h2.5a1.27 1.27 0 0 1-1.2 1.3 1.27 1.27 0 0 1-1.3-1.3z" fill-rule="evenodd"/>
<circle cx="34.1" cy="125.3" r=".33"/>
<circle cx="39.2" cy="125.3" r=".33"/>
<circle cx="34.1" cy="176.1" r=".33"/>
<circle cx="39.2" cy="176.1" r=".33"/>
</g>
<g fill="none" stroke="#c90d0c" stroke-width=".42">
<path d="M26.5 36.4h6.4v7.6h-6.4zM57 36.4h10.1v7.6h-10.1zM218.2 46.5h6.4v7.6h-6.4zM256.3 46.5h6.4v7.6h-6.4zM213.2 74.5h6.3v10.1h-6.3zM213.2 87.2h6.3v10.1h-6.3zM117.9 107.5h6.4v20.3h-6.4zM158.6 107.5h6.3v17.8h-6.3zM213.2 107.5h6.3v10.1h-6.3zM53.2 127.8h6.3v7.6h-6.3zM213.2 120.2h6.3v10.1h-6.3zM25.2 148.1h5.1v17.8h-5.1z"/>
<path d="M92.5 150.7h6.4v10.1h-6.4zM135.7 158.3h6.3v12.7h-6.3zM156 158.3h6.4v12.7h-6.4zM225.9 158.3h6.3v10.1h-6.3zM225.9 143h6.3v10.2h-6.3zM53.2 178.6h6.3v7.6h-6.3zM225.9 173.5h6.3v10.2h-6.3z"/>
</g>
<g fill="none" stroke="#c90d0c" stroke-width=".61">
<path d="M30.3 38.9h1.3M30.3 41.4h1.3M219.5 51.6h1.3M219.5 49.1h1.3M257.6 51.6h1.3M257.6 49.1h1.3M214.4 79.5h1.3M214.4 77h1.3M214.4 94.8h1.3M214.4 92.2h1.3M214.4 89.7h1.3M214.4 82.1h1.3"/>
<path d="M121.7 117.6h1.3M121.7 112.6h1.3M121.7 115.1h1.3M121.7 110h1.3M162.4 117.6h1.2M162.4 112.6h1.2M162.4 115.1h1.2M162.4 110h1.2M214.4 112.6h1.3M214.4 115.1h1.3M214.4 110h1.3M54.4 132.9h1.3"/>
<path d="M54.4 130.3h1.3M121.7 120.2h1.3M121.7 122.7h1.3M121.7 125.3h1.3M162.4 120.2h1.2M162.4 122.7h1.2M214.4 122.7h1.3M214.4 127.8h1.3M214.4 125.3h1.3M27.8 153.2h1.2M27.8 155.7h1.2M27.8 158.3h1.2"/>
<path d="M27.8 150.7h1.2M96.3 153.2h1.3M96.3 155.7h1.3M96.3 158.3h1.3M227.1 150.7h1.3M227.1 148.1h1.3M227.1 145.6h1.3M27.8 163.4h1.2M27.8 160.8h1.2M139.5 163.4h1.3M139.5 165.9h1.3M139.5 168.4h1.3"/>
<path d="M139.5 160.8h1.3M159.8 163.4h1.3M159.8 165.9h1.3M159.8 168.4h1.3M159.8 160.8h1.3M227.1 163.4h1.3M227.1 165.9h1.3M227.1 160.8h1.3M227.1 178.6h1.3M227.1 176.1h1.3M54.4 183.7h1.3M54.4 181.1h1.3"/>
<path d="M227.1 181.1h1.3"/>
</g>
<path d="M16.3 21.1h264.2v180.4h-264.2z" fill="none" stroke="#c90d0c" stroke-width=".32"/>
<g fill="#0dab76" stroke="#0dab76" stroke-width=".21">
<circle cx="62.1" cy="49.1" r=".51"/>
<circle cx="72.2" cy="49.1" r=".51"/>
<circle cx="41.7" cy="49.1" r=".51"/>
<circle cx="49.4" cy="49.1" r=".51"/>
<circle cx="29" cy="132.9" r=".51"/>
<circle cx="31.6" cy="125.3" r=".51"/>
<circle cx="29" cy="183.7" r=".51"/>
<circle cx="31.6" cy="176.1" r=".51"/>
<circle cx="115.4" cy="56.7" r=".51"/>
<circle cx="201.7" cy="54.1" r=".51"/>
<circle cx="239.8" cy="54.1" r=".51"/>
<circle cx="41.7" cy="38.9" r=".51"/>
<circle cx="49.4" cy="38.9" r=".51"/>
<circle cx="72.2" cy="38.9" r=".51"/>
<circle cx="82.4" cy="38.9" r=".51"/>
<circle cx="115.4" cy="41.4" r=".51"/>
<circle cx="105.2" cy="145.6" r=".51"/>
<circle cx="166.2" cy="150.7" r=".51"/>
<circle cx="153.5" cy="155.7" r=".51"/>
<circle cx="173.8" cy="150.7" r=".51"/>
<circle cx="44.3" cy="153.2" r=".51"/>
<circle cx="46.8" cy="140.5" r=".51"/>
<circle cx="44.3" cy="125.3" r=".51"/>
<circle cx="41.7" cy="125.3" r=".51"/>
<circle cx="64.6" cy="125.3" r=".51"/>
<circle cx="49.4" cy="125.3" r=".51"/>
<circle cx="44.3" cy="176.1" r=".51"/>
<circle cx="41.7" cy="176.1" r=".51"/>
<circle cx="64.6" cy="158.3" r=".51"/>
<circle cx="49.4" cy="176.1" r=".51"/>
<circle cx="209.4" cy="36.4" r=".51"/>
<circle cx="247.4" cy="36.4" r=".51"/>
<circle cx="166.2" cy="160.8" r=".51"/>
<circle cx="173.8" cy="163.4" r=".51"/>
<circle cx="201.7" cy="46.5" r=".51"/>
<circle cx="209.4" cy="46.5" r=".51"/>
<circle cx="239.8" cy="46.5" r=".51"/>
<circle cx="247.4" cy="46.5" r=".51"/>
<circle cx="110.3" cy="155.7" r=".51"/>
</g>
<g fill="none" stroke="#0dab76" stroke-width=".21">
<path d="M36.7 38.9h17.7M41.7 36.4v2.5M82.4 36.4v2.5h-12.7M115.4 38.9v2.5M130.6 38.9h10.2M171.3 38.9h7.6M201.7 36.4h17.8M239.8 36.4h17.8M36.7 41.4v7.7h45.7v-2.6M41.7 46.5v2.6M49.4 46.5v2.6M62.1 46.5v2.6"/>
<path d="M72.2 46.5v2.6M110.3 44v-2.6h10.2v2.6M110.3 51.6v5.1h10.2v-5.1M115.4 56.7v2.5M130.6 49.1h10.2M130.6 56.7h10.2M130.6 54.1h10.2M130.6 41.4h10.2M130.6 44h10.2M130.6 46.5h10.2M130.6 51.6h10.2M130.6 59.2h10.2"/>
<path d="M171.3 49.1h7.6M171.3 56.7h7.6M171.3 41.4h7.6M171.3 44h7.6M171.3 46.5h7.6M171.3 51.6h7.6M171.3 59.2h7.6M201.7 46.5h12.7v2.6M214.4 51.6v2.5h-12.7M239.8 46.5h12.7v2.6M252.5 51.6v2.5h-12.7M130.6 74.5h10.2"/>
<path d="M130.6 77h10.2M130.6 69.4h10.2M130.6 71.9h10.2M130.6 64.3h10.2M130.6 61.8h10.2M130.6 66.8h10.2M171.3 74.5h7.6M171.3 77h7.6M171.3 69.4h7.6M171.3 71.9h7.6M171.3 61.8h7.6M199.2 79.5h10.2"/>
<path d="M199.2 77h10.2M199.2 94.8h10.2M199.2 82.1h10.2M199.2 92.2h10.2M199.2 89.7h10.2M128.1 115.1h5.1M128.1 110h10.1l2.6 2.6v2.5M128.1 117.6h5.1M140.8 107.5v2.5l-2.6 2.6h-10.1M168.7 115.1h7.6M168.7 110h7.6M168.7 112.6h7.6"/>
<path d="M168.7 117.6h7.6M178.9 107.5v12.7h-10.2M199.2 115.1h10.2M199.2 110h10.2M199.2 112.6h10.2M31.6 127.8v-2.5h-2.6v7.6h5.1M44.3 125.3v7.6h-2.6M49.4 125.3v5M64.6 122.7v12.7M69.7 125.3h-28v2.5M128.1 125.3h5.1M128.1 122.7h5.1"/>
<path d="M128.1 120.2h5.1M168.7 122.7h2.6M199.2 125.3h10.2M199.2 122.7h10.2M199.2 127.8h10.2M34.1 155.7h15.3v2.6h12.7M34.1 158.3h12.7v2.5h15.3M34.1 153.2h12.7M57 140.5h2.5M57 153.2h2.5M64.6 148.1h-17.8v-7.6h-5.1v10.2h-7.6M64.6 145.6h-20.3v7.6"/>
<path d="M69.7 158.3h-5.1v17.8h-22.9v2.5M102.7 158.3h2.5M102.7 153.2l2.5 2.5h12.7M110.3 145.6h-5.1v7.6l-2.5 2.5M145.9 155.7h15.2v-5h17.8v15.2h-12.7M153.5 155.7v10.2h-7.6M196.7 150.7h7.6M196.7 140.5h7.6M196.7 155.7h7.6M209.4 150.7h12.7M209.4 145.6h12.7M209.4 148.1h12.7"/>
<path d="M31.6 178.6v-2.5h-2.6v7.6h5.1M34.1 163.4h5.1M34.1 160.8h10.2v5.1h5.1M44.3 176.1v7.6h-2.6M49.4 176.1v5M145.9 163.4h5M145.9 168.4h2.5M145.9 160.8h5M166.2 163.4h10.1M166.2 168.4h2.5M166.2 160.8h5.1M173.8 160.8v2.6"/>
<path d="M196.7 165.9h7.6M196.7 171h7.6M209.4 176.1h12.7M209.4 163.4h12.7M209.4 165.9h12.7M209.4 160.8h12.7M209.4 178.6h12.7M95.1 191.3h7.6M95.1 196.4h7.6M95.1 186.2h7.6M196.7 181.1h7.6M209.4 181.1h12.7"/>
</g>
<g font-size="3.6" fill="#c90d0c">
<text x="190.3" y="195.1">Date:</text>
<text x="201.7" y="195.1">14/05/2023</text>
<text x="220.6" y="195.1">18:28</text>
<text x="190.3" y="200.2">TITLE:</text>
<text x="206.8" y="200.2">ESP_WROVER V6</text>
<text x="251.3" y="200.2">Sheet:</text>
<text x="265.2" y="200.2">1/2</text>
</g>
<g font-size="2.5" fill="#808080">
<text x="43" y="33.1">+5V</text>
<text x="54.4" y="33.8">LD117AS12TR</text>
<text x="74.8" y="33.8">+3V3</text>
<text x="43.3" y="41.1">C7</text>
<text x="44.3" y="36.4">V+</text>
<text x="50.9" y="41.1">C1</text>
<text x="73.7" y="41.1">C2</text>
<text x="83.9" y="41.1">C8</text>
<text x="116.7" y="40.7">+3V3</text>
<text x="117.9" y="36.4">+3V3</text>
<text x="130.6" y="38.9">GND</text>
<text x="130.6" y="41.5">+3V3</text>
<text x="173.8" y="38.9">GND</text>
<text x="173.8" y="41.5">LED1</text>
<text x="211.9" y="36.4">LED1</text>
<text x="250" y="36.4">LED2</text>
<text x="43.3" y="46.2">22uF</text>
<text x="50.9" y="46.2">100nF</text>
<text x="64.6" y="46.5">IC2</text>
<text x="73.7" y="46.2">100nF</text>
<text x="83.9" y="46.2">22uF</text>
<text x="111.8" y="46.2">C3</text>
<text x="122" y="46.2">C4</text>
<text x="130.6" y="44">EN</text>
<text x="130.6" y="46.5">SENS_VP</text>
<text x="173.8" y="44">LED2</text>
<text x="173.8" y="46.5">TX</text>
<text x="200.2" y="42.7" transform="rotate(-90 200.2 42.7)">R15</text>
<text x="205" y="42.7" transform="rotate(-90 205 42.7)">2.2K</text>
<text x="216.5" y="45.5">S_LED1</text>
<text x="238.3" y="42.7" transform="rotate(-90 238.3 42.7)">R16</text>
<text x="243.1" y="42.7" transform="rotate(-90 243.1 42.7)">2.2K</text>
<text x="255.3" y="45.5">S_LED2</text>
<text x="111.8" y="51.2">100uF</text>
<text x="122" y="51.2">100nF BP1</text>
<text x="130.6" y="49.1">SENS_EN</text>
<text x="173.8" y="51.6">SDA</text>
<text x="173.8" y="49.1">RX</text>
<text x="205.3" y="53.6" transform="rotate(-90 205.3 53.6)">LED1</text>
<text x="243.4" y="53.6" transform="rotate(-90 243.4 53.6)">LED2</text>
<text x="59.5" y="54.2">GND</text>
<text x="130.6" y="54.2">BP2</text>
<text x="130.6" y="59.2">TR1</text>
<text x="130.6" y="56.7">O_W</text>
<text x="173.8" y="56.7">SCL</text>
<text x="173.8" y="59.2">IO_18</text>
<text x="199.2" y="59.2">GND</text>
<text x="237.3" y="59.2">GND</text>
<text x="112.8" y="64.3">GND</text>
<text x="130.6" y="64.3">TR3</text>
<text x="130.6" y="61.8">TR2</text>
<text x="173.8" y="61.8">IO_05</text>
<text x="204.3" y="64.1">- led sur la carte : implanter la résistance et la led</text>
<text x="130.6" y="69.4">SCKLH</text>
<text x="130.6" y="71.9">MISOH</text>
<text x="130.6" y="66.9">IT_SPI</text>
<text x="173.8" y="71.9">IO_0</text>
<text x="173.8" y="69.4">IO_04</text>
<text x="204.3" y="66.7">- led externe : implanter la résistance (ou pas si externe)</text>
<text x="204.3" y="69.4">- entrée sortie générale : fermer le shunt</text>
<text x="130.6" y="74.5">GND</text>
<text x="130.6" y="77">MOSIH</text>
<text x="173.8" y="77">CS0</text>
<text x="173.8" y="74.5">IO_02</text>
<text x="199.2" y="77">SENS_EN</text>
<text x="199.2" y="82.1">GND</text>
<text x="199.2" y="79.6">+3V3</text>
<text x="199.2" y="89.7">SENS_VP</text>
<text x="224.6" y="87.2">SENS_EN et SENS_VP : Entrées uniquement</text>
<text x="199.2" y="94.8">GND</text>
<text x="199.2" y="92.3">+3V3</text>
<text x="134.1" y="105.2">+3V3</text>
<text x="172" y="106.5">+3V3</text>
<text x="56.1" y="111.8">+3V3</text>
<text x="168.7" y="112.6">IO_05</text>
<text x="168.7" y="110">IO_18</text>
<text x="199.2" y="112.6">+3V3</text>
<text x="199.2" y="110">BP1</text>
<text x="29" y="118.9">RESET</text>
<text x="128.1" y="117.6">SCKLH</text>
<text x="128.1" y="115.1">IT_SPI</text>
<text x="168.7" y="115.1">IO_04</text>
<text x="168.7" y="117.6">IO_02</text>
<text x="199.2" y="115.1">GND</text>
<text x="224.6" y="117.6">BP1 et BP2 : Entrées uniquement</text>
<text x="63.1" y="121.5" transform="rotate(-90 63.1 121.5)">R6</text>
<text x="65.9" y="124.8">EN</text>
<text x="67.9" y="121.5" transform="rotate(-90 67.9 121.5)">10K</text>
<text x="128.1" y="120.2">MISOH</text>
<text x="128.1" y="122.7">MOSIH</text>
<text x="128.1" y="125.3">CS0</text>
<text x="138.2" y="120.2">GND</text>
<text x="199.2" y="125.3">+3V3</text>
<text x="199.2" y="122.7">BP2</text>
<text x="168.7" y="127.8">GND</text>
<text x="199.2" y="127.8">GND</text>
<text x="26.5" y="138">GND</text>
<text x="33.1" y="135">C5</text>
<text x="35.6" y="137.6">100nF</text>
<text x="46.8" y="138">GND</text>
<text x="64.1" y="135.4" transform="rotate(-90 64.1 135.4)">EN</text>
<text x="48.1" y="143.8">10K R4</text>
<text x="64.6" y="140.5">T1</text>
<text x="100.9" y="142">+3V3</text>
<text x="130.6" y="142.8">Bus II2C ::</text>
<text x="130.6" y="142.8">Bus 2C</text>
<text x="196.7" y="140.5">+5V</text>
<text x="25.2" y="147.4">SERIE</text>
<text x="130.6" y="145.5">ne pas iimplanter lles résistances</text>
<text x="130.6" y="148.1">si non utilisé</text>
<text x="130.6" y="145.5">ne pas mplanter es résistances</text>
<text x="209.4" y="148.1">TR1</text>
<text x="209.4" y="145.6">+V_TR1</text>
<text x="34.1" y="153.2">RTS</text>
<text x="34.1" y="150.7">DTR</text>
<text x="34.1" y="155.7">RX</text>
<text x="48.1" y="151.7">R5</text>
<text x="53.2" y="151.4">10K</text>
<text x="64.6" y="153.2">T2</text>
<text x="108.8" y="151.9" transform="rotate(-90 108.8 151.9)">R14</text>
<text x="112.6" y="155">O_W</text>
<text x="113.6" y="151.9" transform="rotate(-90 113.6 151.9)">4,7K</text>
<text x="141.5" y="152.2">+3V3</text>
<text x="196.7" y="155.7">+5V</text>
<text x="196.7" y="150.7">+3V3</text>
<text x="209.4" y="150.7">GND</text>
<text x="239.8" y="150.2">Commande transistor :</text>
<text x="239.8" y="152.8">- alimentation interne</text>
<text x="241.9" y="155.5">avec le shunt (SH_T_) 3,3V ou 5V</text>
<text x="34.1" y="160.8">+3V3</text>
<text x="34.1" y="158.3">TX</text>
<text x="52.4" y="160.3">TX</text>
<text x="52.7" y="157.8">RX</text>
<text x="65.6" y="157.5">IO0</text>
<text x="146.9" y="160.3">SCL</text>
<text x="164.7" y="157" transform="rotate(-90 164.7 157)">R12</text>
<text x="167.7" y="160.3">SCL</text>
<text x="169.5" y="157" transform="rotate(-90 169.5 157)">10K</text>
<text x="172.3" y="157" transform="rotate(-90 172.3 157)">R13</text>
<text x="177.1" y="157" transform="rotate(-90 177.1 157)">10K</text>
<text x="209.4" y="160.8">+V_TR2</text>
<text x="239.8" y="158.2">- alimentation externe,</text>
<text x="241.9" y="160.8">ne pas fermer le shunt</text>
<text x="33.9" y="162.9">GND</text>
<text x="51.9" y="163.4">+3V3</text>
<text x="82.4" y="165.7">Bus One Wire ::</text>
<text x="82.4" y="165.7">Bus One Wire</text>
<text x="102.7" y="163.4">GND</text>
<text x="146.9" y="163.1">SDA</text>
<text x="167.7" y="163.1">SDA</text>
<text x="196.7" y="165.9">+3V3</text>
<text x="209.4" y="165.9">GND</text>
<text x="209.4" y="163.4">TR2</text>
<text x="26.5" y="172.3">BOOT</text>
<text x="36.7" y="168.4">GND</text>
<text x="82.4" y="168.3">ne pas iimplanter lla résistance</text>
<text x="82.4" y="171">si non utilisé</text>
<text x="82.4" y="168.3">ne pas mplanter a résistance</text>
<text x="145.9" y="173.5">GND</text>
<text x="166.2" y="173.5">GND</text>
<text x="196.7" y="171">+5V</text>
<text x="57" y="175.3">IO0</text>
<text x="209.4" y="178.6">TR3</text>
<text x="209.4" y="176.1">+V_TR3</text>
<text x="33.1" y="185.8">C6</text>
<text x="196.7" y="181.1">+3V3</text>
<text x="209.4" y="181.1">GND</text>
<text x="26.5" y="188.8">GND</text>
<text x="35.6" y="188.4">100nF</text>
<text x="46.8" y="188.8">GND</text>
<text x="95.1" y="191.3">GND</text>
<text x="95.1" y="186.2">+3V3</text>
<text x="106.6" y="192">PAD1</text>
<text x="106.6" y="186.9">PAD2</text>
<text x="29" y="193.8">T1, T2 :: NPN = 2N2222, MMBT5551</text>
<text x="29" y="193.8">T1, T2</text>
<text x="38.3" y="193.8">NPN = 2N2222, MMBT5551</text>
<text x="95.1" y="196.4">GND</text>
<text x="106.6" y="197.1">PAD25</text>
</g>
<g font-size="2.5" fill="#c90d0c">
<text x="146.9" y="35.4">ESP32_WROVER</text>
<text x="79.8" y="62.4">Correspondance</text>
<text x="82.8" y="65.1">pad</text>
<text x="90.3" y="65.1">|</text>
<text x="96.3" y="65.1">signal</text>
<text x="79.8" y="67.7">BP1</text>
<text x="79.8" y="70.4">BP2</text>
<text x="90.3" y="67.7">|</text>
<text x="90.3" y="70.4">|</text>
<text x="94.8" y="67.7">GPIO34</text>
<text x="94.8" y="70.4">GPIO35</text>
<text x="79.8" y="73.1">O_W</text>
<text x="79.8" y="75.7">TR1</text>
<text x="90.3" y="73.1">|</text>
<text x="90.3" y="75.7">|</text>
<text x="94.8" y="73.1">GPIO32</text>
<text x="94.8" y="75.7">GPIO33</text>
<text x="79.8" y="78.4">TR2</text>
<text x="79.8" y="81.1">TR3</text>
<text x="79.8" y="83.7">IT_SPI |</text>
<text x="90.3" y="78.4">|</text>
<text x="90.3" y="81.1">|</text>
<text x="94.8" y="78.4">GPIO25</text>
<text x="94.8" y="81.1">GPIO26</text>
<text x="94.8" y="83.7">GPIO27</text>
<text x="79.8" y="86.4">SCK</text>
<text x="79.8" y="89.1">MISO</text>
<text x="90.3" y="86.4">|</text>
<text x="90.3" y="89.1">|</text>
<text x="94.8" y="86.4">GPIO14</text>
<text x="94.8" y="89.1">GPIO12</text>
<text x="79.8" y="91.7">MOSI</text>
<text x="79.8" y="94.4">LED1</text>
<text x="90.3" y="91.7">|</text>
<text x="90.3" y="94.4">|</text>
<text x="94.8" y="91.7">GPIO13</text>
<text x="94.8" y="94.4">GPIO23</text>
<text x="79.8" y="97.1">LED2</text>
<text x="79.8" y="99.7">SDA</text>
<text x="90.3" y="97.1">|</text>
<text x="90.3" y="99.7">|</text>
<text x="94.8" y="97.1">GPIO22</text>
<text x="94.8" y="99.7">GPIO21</text>
<text x="79.8" y="102.4">SCL</text>
<text x="90.3" y="102.4">|</text>
<text x="94.8" y="102.4">GPIO19</text>
</g>
<g font-size="2.5" fill="#0dab76">
<text x="110.3" y="110">GND</text>
<text x="110.3" y="112.6">3V3</text>
<text x="110.3" y="117.6">SCKL</text>
<text x="110.3" y="115.1">IT_SPI</text>
<text x="110.3" y="120.2">MISO</text>
<text x="110.3" y="122.7">MOSI</text>
<text x="110.3" y="125.3">CS0</text>
<text x="84.9" y="155.7">3V3</text>
<text x="84.9" y="153.2">O_W</text>
<text x="84.9" y="158.3">GND</text>
<text x="128.1" y="160.8">SDA</text>
<text x="128.1" y="165.9">3V3</text>
<text x="128.1" y="163.4">SCL</text>
<text x="128.1" y="168.4">GND</text>
</g>
<g font-size="2.1" fill="#808080">
<text x="33.9" y="41.1">1</text>
<text x="33.9" y="38.6">2</text>
<text x="57.6" y="39.5">IN</text>
<text x="62.2" y="39.5">OUT</text>
<text x="145.7" y="39.7">GND1</text>
<text x="160.4" y="39.7">GND3</text>
<text x="60" y="43.2">ADJ</text>
<text x="145.7" y="47.3">SENS_VP</text>
<text x="145.7" y="44.8">EN</text>
<text x="145.7" y="42.2">3.3V</text>
<text x="158.7" y="44.8">GPIO22</text>
<text x="158.7" y="42.2">GPIO23</text>
<text x="163.7" y="47.3">TX</text>
<text x="145.7" y="52.4">GPIO34</text>
<text x="145.7" y="49.8">SENS_VN</text>
<text x="158.7" y="52.4">GPIO21</text>
<text x="163.4" y="49.8">RX</text>
<text x="216" y="48.7">1</text>
<text x="216" y="51.3">2</text>
<text x="254.1" y="48.7">1</text>
<text x="254.1" y="51.3">2</text>
<text x="145.7" y="60">GPIO33</text>
<text x="145.7" y="57.5">GPIO32</text>
<text x="145.7" y="54.9">GPIO35</text>
<text x="158.7" y="60">GPIO18</text>
<text x="158.7" y="57.5">GPIO19</text>
<text x="163.3" y="54.9">NC</text>
<text x="145.7" y="65.1">GPIO26</text>
<text x="145.7" y="62.5">GPIO25</text>
<text x="159.8" y="62.5">GPIO5</text>
<text x="162.1" y="65.1">NC8</text>
<text x="145.7" y="70.2">GPIO14</text>
<text x="145.7" y="67.6">GPIO27</text>
<text x="159.8" y="70.2">GPIO4</text>
<text x="162.1" y="67.6">NC7</text>
<text x="145.7" y="77.8">GPIO13</text>
<text x="145.7" y="72.7">GPIO12</text>
<text x="145.7" y="75.2">GND2</text>
<text x="158.7" y="77.8">GPIO15</text>
<text x="159.8" y="75.2">GPIO2</text>
<text x="159.8" y="72.7">GPIO0</text>
<text x="210.9" y="76.7">1</text>
<text x="145.7" y="82.9">NC2</text>
<text x="145.7" y="80.3">NC1</text>
<text x="162.1" y="82.9">NC5</text>
<text x="162.1" y="80.3">NC6</text>
<text x="210.9" y="79.2">2</text>
<text x="210.9" y="81.7">3</text>
<text x="145.7" y="85.4">NC3</text>
<text x="162.1" y="85.4">NC4</text>
<text x="210.9" y="89.4">1</text>
<text x="210.9" y="91.9">2</text>
<text x="210.9" y="94.4">3</text>
<text x="125.3" y="112.2">6</text>
<text x="125.3" y="109.7">7</text>
<text x="166" y="112.2">5</text>
<text x="166" y="109.7">6</text>
<text x="210.9" y="109.7">1</text>
<text x="210.9" y="112.2">2</text>
<text x="125.3" y="119.8">3</text>
<text x="125.3" y="117.3">4</text>
<text x="125.3" y="114.8">5</text>
<text x="166" y="119.8">2</text>
<text x="166" y="117.3">3</text>
<text x="166" y="114.8">4</text>
<text x="210.9" y="114.8">3</text>
<text x="32.6" y="124.9">3</text>
<text x="39.6" y="124.9">1</text>
<text x="125.3" y="124.9">1</text>
<text x="125.3" y="122.4">2</text>
<text x="166" y="122.4">1</text>
<text x="210.9" y="122.4">1</text>
<text x="210.9" y="124.9">2</text>
<text x="32.6" y="127.5">4</text>
<text x="39.6" y="127.5">2</text>
<text x="50.9" y="130">1</text>
<text x="210.9" y="127.5">3</text>
<text x="50.9" y="132.5">2</text>
<text x="223.6" y="145.2">1</text>
<text x="223.6" y="147.8">2</text>
<text x="31.4" y="155.4">4</text>
<text x="31.4" y="152.9">5</text>
<text x="31.4" y="150.3">6</text>
<text x="99.9" y="155.4">2</text>
<text x="99.9" y="152.9">3</text>
<text x="223.6" y="150.3">3</text>
<text x="31.4" y="160.5">2</text>
<text x="31.4" y="157.9">3</text>
<text x="99.9" y="157.9">1</text>
<text x="143.1" y="160.5">4</text>
<text x="163.4" y="160.5">4</text>
<text x="223.6" y="160.5">1</text>
<text x="31.4" y="163">1</text>
<text x="143.1" y="165.6">2</text>
<text x="143.1" y="163">3</text>
<text x="163.4" y="165.6">2</text>
<text x="163.4" y="163">3</text>
<text x="223.6" y="163">2</text>
<text x="223.6" y="165.6">3</text>
<text x="143.1" y="168.1">1</text>
<text x="163.4" y="168.1">1</text>
<text x="32.6" y="175.7">3</text>
<text x="32.6" y="178.3">4</text>
<text x="39.6" y="175.7">1</text>
<text x="39.6" y="178.3">2</text>
<text x="223.6" y="175.7">1</text>
<text x="223.6" y="178.3">2</text>
<text x="50.9" y="180.8">1</text>
<text x="50.9" y="183.3">2</text>
<text x="223.6" y="180.8">3</text>
</g>
</svg>
